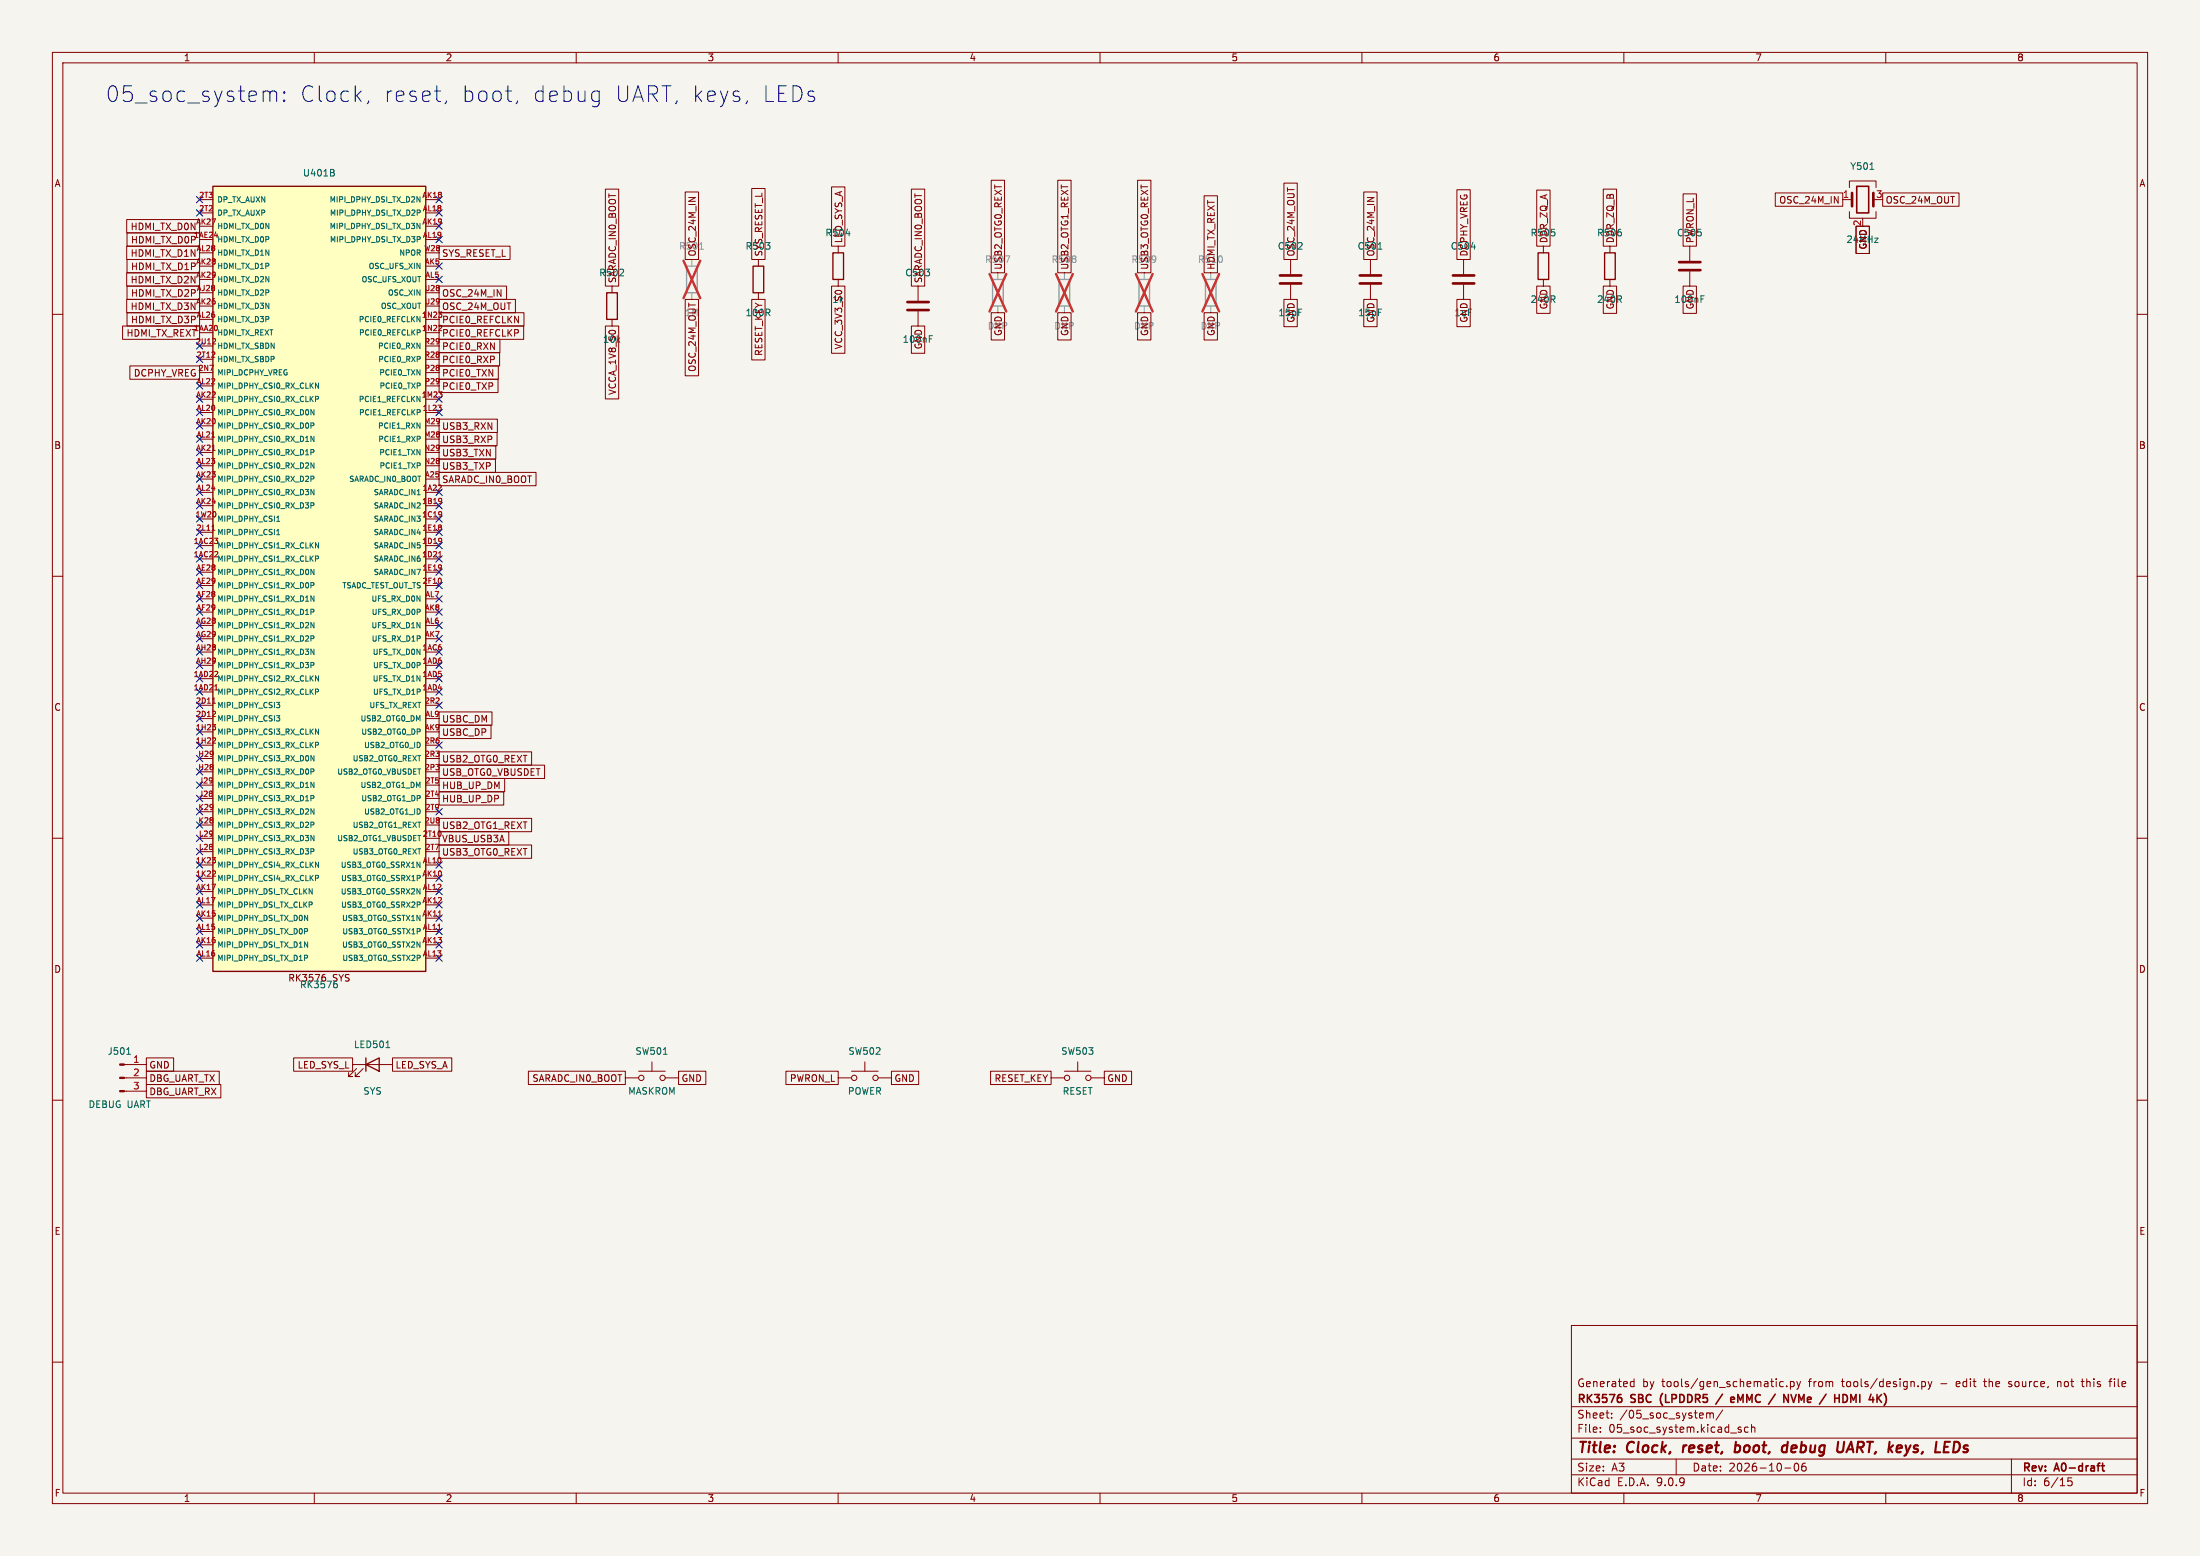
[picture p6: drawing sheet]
<svg xmlns="http://www.w3.org/2000/svg" width="420mm" height="297mm" viewBox="0 0 420 297" stroke-linecap="round" stroke-linejoin="round" font-family="sans-serif">
<path d="M0 0h420v297h-420z" fill="#f5f4ef" stroke="#f5f4ef" stroke-width=".19"/>
<g fill="none" stroke="#840000" stroke-width=".19">
<path d="M10 10h400v277h-400zM12 12h396v273h-396zM60 10v2M110 10v2M160 10v2M210 10v2M260 10v2M310 10v2M360 10v2M144.8 49.5v1.3M144.8 55.9v1.3M160 47v1.3"/>
<path d="M160 53.3v1.3M175.3 54.6v2.8M175.3 59.4v2.8M246.4 49.5v2.8M246.4 54.4v2.8M261.6 49.5v2.8M261.6 54.4v2.8M279.4 49.5v2.8M279.4 54.4v2.8M10 60h2M408 60h2M10 110h2"/>
<path d="M408 110h2M10 160h2M408 160h2M10 210h2M23.7 205.7h4.2M23.7 203.2h4.2M23.7 208.3h4.2M67.3 203.2h7.6M68.1 204l-1.6 1.5h.8h-.8v-.8M69.3 204l-1.5 1.5h.8h-.8v-.8M119.4 205.7h2.5M121.9 204.5h5.1"/>
<path d="M124.5 202.7v1.8M127 205.7h2.5M160 205.7h2.6M162.6 204.5h5M165.1 202.7v1.8M167.6 205.7h2.6M200.7 205.7h2.5M203.2 204.5h5.1M205.7 202.7v1.8M208.3 205.7h2.5M408 210h2M300 253h108v32h-108z"/>
<path d="M10 260h2M300 278.5h108M300 274.5h108M300 268.5h108M305.5 273.2v.2M305.5 272.5v.1M307.7 270.5v.2M307.7 269.8v.1M311.4 264.6h.5M311.4 263.8h.5M311.9 263.2v1.5M320 278.5v3"/>
<path d="M325.8 269.7v1M325.8 269.8l.4-.1 .2 .2M326.4 269.9l.3-.2 .3 .1 .1 .9M326.4 269.9v.8M328.9 269.1l-1.3 1.9M332 272.9l.4 .1v.2l-.2 .2h-.3M332 272.4l.4 .1M333.7 272.5l-.4-.1-.3 .3 .2 .6h.5M334.4 272.5l.2-.1 .3 .1 .1 .9M334.4 271.9v1.5M339.8 264.5l.2 .2 .4-.1M340.4 263.8l-.4-.1-.2 .1"/>
<path d="M341.1 264.5v.2M341.8 263.8l.4-.1 .3 .3-.1 .6h-.6M341.8 263.7v1.5M342.7 279.4a.81 .81 0 0 0 .3 1.4l.2-.2 .2-.4-.2-.8M343 263.7l.4 1M343.4 264.7l-.4 .5M343.7 263.7l-.3 1M344.2 279.4a1.17 1.17 0 0 0-.1 1.3h.6l.1-.6-.3-.2h-.4l-.2 .2M366.9 263.8l.4-.1 .3 .3-.2 .6h-.5M366.9 263.7v1.5M368.1 263.7l.3 1M368.4 264.7l-.3 .5"/>
<path d="M368.8 263.7l-.4 1M378.7 263.7h.5M383.4 264.6l.5 .1M383.7 263.7l-.3 .2 .3 .3M384 278.5v6.5M392.8 263.7v1M393.2 263.7l-.4 .1M397.3 263.7h.6M397.5 263.2v1.3l.4 .2M402.6 263.7h.6M403.2 263.2l-.4 .2v1.3M408 260h2"/>
<path d="M60 285v2M110 285v2M160 285v2M210 285v2M260 285v2M300 281.5h108M310 285v2M340.7 280.2h1.2M360 285v2M395.5 282.1h-.7l-.1 .7 .2-.1h.5l.2 .2-.1 .5-.2 .2-.6-.2"/>
<circle cx="122.4" cy="205.7" r=".51"/>
<circle cx="126.5" cy="205.7" r=".51"/>
<circle cx="163.1" cy="205.7" r=".51"/>
<circle cx="167.1" cy="205.7" r=".51"/>
<circle cx="203.7" cy="205.7" r=".51"/>
<circle cx="207.8" cy="205.7" r=".51"/>
</g>
<path d="M309 266.8h.5l.1 .2-.1 .5-.5 .2M309.2 266.2h.3M328.8 266.1l-1.3 1.9M330.4 267.2l.7-.2-.1-.2-.4-.1-.2 .2 .1 .7h.5M341.9 266.2l.5 1.5 .5-1.5M350.3 266.2v1.5M350.3 266.9h.8M352.5 266.4l.2 .4-.2 .7M354.3 266.2l-.5 1.1-.5-1.1v1.5M401.2 279.8h.6M401.4 279.3v1.3l.4 .2" fill="none" stroke="#840000" stroke-width=".3"/>
<path d="M321.4 275.9l-.2 1.3M331.3 276h.8M331.4 275.2l-.3 2M332 277a.66 .66 0 0 1-.8 .1M340.4 276h.8M341.1 277.1l-.6 .1M341.3 275.2l-.3 2M352.7 276.6h1M353.4 275.2l-.9 2M363.8 277.7l-.3 .2M373.6 275.2h-.5l-.2 2 .7-.1" fill="none" stroke="#840000" stroke-width=".4"/>
<path d="M161.5 44.6h.8M263.1 47.6h.7M280.9 47.1h.8M177.4 64.7h.4M177.4 64.1h.6M73.7 200h.7M24.2 201.2h.7M126.6 201.2h.8" fill="none" stroke="#006464" stroke-width=".19"/>
<path d="M131.1 50.8h2v5.1h-2zM189.5 53.3h2v5.1h-2zM202.2 53.3h2v5.1h-2zM217.4 53.3h2.1v5.1h-2.1zM230.1 53.3h2.1v5.1h-2.1z" fill="none" stroke="#9c9b98" stroke-width=".25"/>
<path d="M132.1 49.5v1.3M132.1 55.9v1.3M190.5 52.1v1.2M190.5 58.4v1.3M203.2 52.1v1.2M203.2 58.4v1.3M218.4 52.1v1.2M218.4 58.4v1.3M231.1 52.1v1.2M231.1 58.4v1.3" fill="none" stroke="#9c9b98" stroke-width=".19"/>
<path d="M130.5 49.8l3.2 7.1M133.7 49.8l-3.2 7.1M188.9 52.3l3.2 7.2M192.1 52.3l-3.2 7.2M201.6 52.3l3.2 7.2M204.8 52.3l-3.2 7.2M216.8 52.3l3.2 7.2M220 52.3l-3.2 7.2M229.5 52.3l3.2 7.2M232.7 52.3l-3.2 7.2" fill="none" stroke="#e12e31" stroke-width=".46"/>
<path d="M133.6 47.6h.7M191.9 48.8h.9l-.6 1.3" fill="none" stroke="#939391" stroke-width=".19"/>
<path d="M173.2 57.7h4.1M173.2 59.2h4.1M244.3 52.6h4.1M244.3 54.1h4.1M259.6 52.6h4.1M259.6 54.1h4.1M277.4 52.6h4M277.4 54.1h4" fill="none" stroke="#840000" stroke-width=".51"/>
<g fill="#840000" stroke="#840000" stroke-width=".19">
<path d="M22.9 203.1h.8v.2h-.8z"/>
<path d="M22.9 205.6h.8v.3h-.8z"/>
<path d="M22.9 208.2h.8v.2h-.8z"/>
</g>
<path d="M143.8 50.8h2v5.1h-2zM159 48.3h2v5h-2zM69.8 203.2l2.6-1.3v2.6zM69.8 201.9v2.6" fill="none" stroke="#840000" stroke-width=".25"/>
<path d="M40.6 35.6h40.7v149.8h-40.7z" fill="#ffffc2"/>
<path d="M40.6 35.6h40.7v149.8h-40.7zM115.8 55.9h2.1v5.1h-2.1zM293.6 48.3h2.1v5h-2.1zM306.3 48.3h2.1v5h-2.1z" fill="none" stroke="#840000" stroke-width=".25"/>
<g fill="none" stroke="#840000" stroke-width=".19">
<path d="M38.1 38.1h2.5M81.3 38.1h2.5M115.6 36.1h2.5v18.5h-2.5zM130.8 36.6h2.6v12.9h-2.6zM143.5 36h2.6v13.5h-2.6zM158.7 35.7h2.6v11.3h-2.6zM174 36.1h2.5v18.5h-2.5zM189.2 34.4h2.6v17.7h-2.6zM201.9 34.4h2.6v17.7h-2.6zM217.2 34.4h2.5v17.7h-2.5zM229.9 37.4h2.5v14.7h-2.5zM245.1 35h2.6v14.5h-2.6z"/>
<path d="M260.3 36.6h2.6v12.9h-2.6zM278.1 36.2h2.6v13.3h-2.6zM293.4 36.3h2.5v10.7h-2.5zM306.1 36.1h2.5v10.9h-2.5zM321.3 37h2.6v10h-2.6zM338.9 36.8h12.9v2.6h-12.9zM351.8 38.1h1.8M353.1 35.8v-1.3h5v1.3M359.4 36.8h14.6v2.6h-14.6zM24.2 41.9h13.9v2.6h-13.9zM24.2 57.1h13.9v2.6h-13.9zM24.2 52.1h13.9v2.5h-13.9z"/>
<path d="M24.2 47h13.9v2.5h-13.9zM24.2 44.4h13.9v2.6h-13.9zM24.2 59.7h13.9v2.5h-13.9zM24.2 54.6h13.9v2.6h-13.9zM24.2 49.5h13.9v2.6h-13.9zM38.1 40.6h2.5M38.1 43.2h2.5M38.1 45.7h2.5M38.1 48.3h2.5M38.1 50.8h2.5M38.1 53.3h2.5M38.1 55.9h2.5"/>
<path d="M38.1 58.4h2.5M81.3 40.6h2.5M81.3 43.2h2.5M81.3 45.7h2.5M81.3 48.3h2.5M81.3 50.8h2.5M81.3 53.3h2.5M81.3 55.9h2.5M81.3 58.4h2.5M83.8 59.7h16.2v2.5h-16.2zM83.8 57.1h14.6v2.6h-14.6zM83.8 54.6h12.9v2.6h-12.9z"/>
<path d="M83.8 47h13.6v2.5h-13.6zM116.8 54.6v1.3M130.8 57.2h2.6v14.5h-2.6zM143.5 57.2h2.6v11.5h-2.6zM158.7 54.6h2.6v12.8h-2.6zM189.2 59.7h2.6v5.2h-2.6zM201.9 59.7h2.6v5.2h-2.6zM217.2 59.7h2.5v5.2h-2.5zM229.9 59.7h2.5v5.2h-2.5zM245.1 57.2h2.6v5.2h-2.6zM260.3 57.2h2.6v5.2h-2.6zM278.1 57.2h2.6v5.2h-2.6z"/>
<path d="M293.4 54.6h2.5v5.2h-2.5zM294.6 47v1.3M294.6 53.3v1.3M306.1 54.6h2.5v5.2h-2.5zM307.3 47v1.3M307.3 53.3v1.3M321.3 54.6h2.6v5.2h-2.6zM322.6 47v2.8M322.6 51.8v2.8M353.1 40.4v1.3h5v-1.3M354.3 43.2h2.6v5.2h-2.6zM355.6 41.7v.2"/>
<path d="M23.4 62.2h14.7v2.6h-14.7zM24.8 69.8h13.3v2.6h-13.3zM38.1 61h2.5M38.1 63.5h2.5M38.1 66h2.5M38.1 68.6h2.5M38.1 71.1h2.5M38.1 73.7h2.5M38.1 76.2h2.5M38.1 78.7h2.5M81.3 61h2.5M81.3 63.5h2.5"/>
<path d="M81.3 66h2.5M81.3 68.6h2.5M81.3 71.1h2.5M81.3 73.7h2.5M81.3 76.2h2.5M81.3 78.7h2.5M83.8 72.4h11.3v2.5h-11.3zM83.8 69.8h11.3v2.6h-11.3zM83.8 67.3h11.6v2.6h-11.6zM83.8 64.8h11.6v2.5h-11.6zM83.8 62.2h16.2v2.6h-16.2zM115.6 62.2h2.5v13.9h-2.5z"/>
<path d="M116.8 61v1.2M174 62.2h2.5v5.2h-2.5zM38.1 81.3h2.5M38.1 83.8h2.5M38.1 86.4h2.5M38.1 88.9h2.5M38.1 91.4h2.5M38.1 94h2.5M38.1 96.5h2.5M38.1 99.1h2.5M81.3 81.3h2.5M81.3 83.8h2.5"/>
<path d="M81.3 86.4h2.5M81.3 88.9h2.5M81.3 91.4h2.5M81.3 94h2.5M81.3 96.5h2.5M81.3 99.1h2.5M83.8 87.6h10.8v2.6h-10.8zM83.8 90.2h18.5v2.5h-18.5zM83.8 85.1h10.8v2.5h-10.8zM83.8 82.5h11.1v2.6h-11.1zM83.8 80h11.2v2.6h-11.2zM38.1 101.6h2.5"/>
<path d="M38.1 104.1h2.5M38.1 106.7h2.5M38.1 109.2h2.5M38.1 111.8h2.5M38.1 114.3h2.5M38.1 116.8h2.5M38.1 119.4h2.5M81.3 101.6h2.5M81.3 104.1h2.5M81.3 106.7h2.5M81.3 109.2h2.5M81.3 111.8h2.5"/>
<path d="M81.3 114.3h2.5M81.3 116.8h2.5M81.3 119.4h2.5M38.1 121.9h2.5M38.1 124.5h2.5M38.1 127h2.5M38.1 129.5h2.5M38.1 132.1h2.5M38.1 134.6h2.5M38.1 137.2h2.5M38.1 139.7h2.5M81.3 121.9h2.5"/>
<path d="M81.3 124.5h2.5M81.3 127h2.5M81.3 129.5h2.5M81.3 132.1h2.5M81.3 134.6h2.5M81.3 137.2h2.5M81.3 139.7h2.5M83.8 135.9h10.1v2.5h-10.1zM83.8 138.4h9.9v2.6h-9.9zM38.1 142.2h2.5M38.1 144.8h2.5M38.1 147.3h2.5"/>
<path d="M38.1 149.9h2.5M38.1 152.4h2.5M38.1 154.9h2.5M38.1 157.5h2.5M81.3 142.2h2.5M81.3 144.8h2.5M81.3 147.3h2.5M81.3 149.9h2.5M81.3 152.4h2.5M81.3 154.9h2.5M81.3 157.5h2.5M83.8 143.5h17.7v2.6h-17.7z"/>
<path d="M83.8 158.7h13.3v2.6h-13.3zM83.8 156.2h17.7v2.6h-17.7zM83.8 151.1h12.4v2.6h-12.4zM83.8 148.6h12.5v2.5h-12.5zM83.8 146h20.2v2.6h-20.2zM38.1 160h2.5M38.1 162.6h2.5M38.1 165.1h2.5M38.1 167.6h2.5M38.1 170.2h2.5M38.1 172.7h2.5M38.1 175.3h2.5"/>
<path d="M38.1 177.8h2.5M81.3 160h2.5M81.3 162.6h2.5M81.3 165.1h2.5M81.3 167.6h2.5M81.3 170.2h2.5M81.3 172.7h2.5M81.3 175.3h2.5M81.3 177.8h2.5M83.8 161.3h17.7v2.5h-17.7zM38.1 180.3h2.5M38.1 182.9h2.5"/>
<path d="M61.7 186.5l.4 .1 .1 .4M61.8 186h.2M81.3 180.3h2.5M81.3 182.9h2.5M27.9 207h14.3v2.6h-14.3zM27.9 204.5h14v2.5h-14zM27.9 201.9h5.2v2.6h-5.2zM56.1 201.9h11.2v2.6h-11.2zM74.9 201.9h11.3v2.6h-11.3zM100.9 204.5h18.5v2.5h-18.5zM129.5 204.5h5.2v2.5h-5.2zM150 204.5h10v2.5h-10z"/>
<path d="M170.2 204.5h5.2v2.5h-5.2zM189.1 204.5h11.6v2.5h-11.6zM210.8 204.5h5.2v2.5h-5.2z"/>
</g>
<g fill="none" stroke="#a90000" stroke-width=".19">
<path d="M83.7 59.6h.6M41.2 64.8l-.1 .3-.6 .6h.7M83.6 77.3h.6l-.3 .4M83.8 74.8h.6M84.1 77.8l.1 .1-.1 .4M84.3 62.5l-.6 .6h.6M84.4 75.4l-.1 .3M40.4 83.4h.6M40.5 86h.6M84.1 95.1l.2 .2-.1 .7M84.3 97.8v.6M84.3 95.6l-.2 .1"/>
<path d="M84.3 98.1v.1M40.5 101.2h.5M40.7 100.3v-.1v1M83.7 106.3h.6M84.2 110.6v.6M84.2 100.3v.2M84.2 100.7v.4M84.2 107.9v.7M84.3 108.3h-.1M84.3 102.8v.7M84.3 103.2v.1M40.5 136.8h.6"/>
<path d="M40.5 138.3h.7l-.4 .4M40.6 134.2h.5M41 131.7h.6M41.1 138.7l.1 .4M41.1 136v.2M41.2 141l-.1 .3-.6 .6h.7M40.5 163.7h.6l-.3 .4M40.9 164.1l.2 .2v.2M40.9 166.2l.1 .1M41 164.7h-.1M41.1 166.4v.3l-.6 .6h.6M83.6 177.4h.6"/>
<path d="M83.7 174.9h.6"/>
</g>
<g fill="none" stroke="#006464" stroke-width=".19">
<path d="M63.5 32.9l.3 .3v.3l-.2 .1M63.7 32.4l.1 .2-.1 .3M79.6 37.5l.6 1.1v-1.1M357 32.3h.7M79.6 42.6l.6 1v-1M324.7 57.1h.5M324.7 56.5h.6M59.4 78.2l.5 1v-1M60.2 73.1l.6 1v-1M60.6 75.6l.2 .2-.2 .4M52.8 99.5h.6M59.4 80.7h.3l.2 .2-.1 .3-.4 .1"/>
<path d="M59.4 83.3l.5 1v-1M59.4 85.8h.3l.2 .2-.1 .3h-.4M59.4 88.3l.5 1.1v-1.1M59.4 90.9h.3l.2 .2-.1 .3h-.4M59.4 93.4l.5 1v-1M59.4 96h.3l.2 .2-.1 .2-.4 .1M52.8 102.1h.6M59.4 108.7l.5 1v-1M59.4 111.2h.3l.2 .2-.1 .3h-.4M59.4 113.7l.5 1.1v-1.1M59.4 116.3h.3l.2 .2-.1 .3h-.4M59.4 118.8l.5 1v-1"/>
<path d="M60.2 103.6l.6 1v-1M60.6 106.1l.2 .2-.2 .4M59.4 121.4h.3l.2 .2-.1 .2-.4 .1M59.4 123.9l.5 1v-1M59.4 126.4h.3l.2 .2-.1 .3-.4 .1M60.2 129l.6 1v-1M60.2 139.1l.6 1.1v-1.1M60.6 131.5l.2 .2-.2 .4M59.4 144.2l.5 1v-1M59.4 146.8h.3l.2 .2-.1 .2-.4 .1M59.4 149.3l.5 1v-1M59.4 151.8h.3l.2 .2-.1 .3-.4 .1"/>
<path d="M59.4 154.4l.5 1v-1M59.4 156.9h.3l.2 .2-.1 .3-.4 .1M59.4 159.5l.5 1v-1M60.6 141.7l.2 .2-.2 .3M59.4 162h.3l.2 .2-.1 .3h-.4M60.2 164.5l.6 1.1v-1.1M60.6 167.1l.2 .2-.2 .3M79.6 164.5l.6 1.1v-1.1M79.6 169.6l.6 1v-1M80 167.1h.1M80 172.2h.1M80.1 167.6h-.1"/>
<path d="M80.1 172.6l-.1 .1M64.4 188l-.1 .4-.4 .1"/>
</g>
<path d="M353.6 36.8v2.6M357.6 36.8v2.6M320.5 50h4.1M320.5 51.6h4.1" fill="none" stroke="#840000" stroke-width=".51"/>
<path d="M354.5 35.6h2.2v5h-2.2z" fill="none" stroke="#840000" stroke-width=".3"/>
<g fill="none" stroke="#000084" stroke-width=".19">
<path d="M37.5 37.5l1.2 1.2M38.7 37.5l-1.2 1.2M83.2 37.5l1.2 1.2M84.4 37.5l-1.2 1.2M37.5 40l1.2 1.2M38.7 40l-1.2 1.2M83.2 52.7l1.2 1.2M83.2 40l1.2 1.2M83.2 42.6l1.2 1.2M83.2 45.1l1.2 1.2M83.2 50.2l1.2 1.2M84.4 40l-1.2 1.2"/>
<path d="M84.4 45.1l-1.2 1.2M84.4 52.7l-1.2 1.2M84.4 42.6l-1.2 1.2M84.4 50.2l-1.2 1.2M37.5 65.4l1.2 1.2M37.5 73.1l1.2 1.2M37.5 75.6l1.2 1.2M37.5 78.1l1.2 1.2M37.5 68l1.2 1.2M38.7 65.4l-1.2 1.2M38.7 73.1l-1.2 1.2M38.7 75.6l-1.2 1.2"/>
<path d="M38.7 78.1l-1.2 1.2M38.7 68l-1.2 1.2M83.2 78.1l1.2 1.2M83.2 75.6l1.2 1.2M84.4 75.6l-1.2 1.2M84.4 78.1l-1.2 1.2M37.5 95.9l1.2 1.2M37.5 80.7l1.2 1.2M37.5 83.2l1.2 1.2M37.5 85.8l1.2 1.2M37.5 88.3l1.2 1.2M37.5 90.8l1.2 1.2"/>
<path d="M37.5 93.4l1.2 1.2M37.5 98.5l1.2 1.2M38.7 95.9l-1.2 1.2M38.7 80.7l-1.2 1.2M38.7 83.2l-1.2 1.2M38.7 85.8l-1.2 1.2M38.7 88.3l-1.2 1.2M38.7 90.8l-1.2 1.2M38.7 93.4l-1.2 1.2M38.7 98.5l-1.2 1.2M83.2 95.9l1.2 1.2M83.2 93.4l1.2 1.2"/>
<path d="M83.2 98.5l1.2 1.2M84.4 93.4l-1.2 1.2M84.4 95.9l-1.2 1.2M84.4 98.5l-1.2 1.2M37.5 111.2l1.2 1.2M37.5 113.7l1.2 1.2M37.5 116.2l1.2 1.2M37.5 118.8l1.2 1.2M37.5 101l1.2 1.2M37.5 103.5l1.2 1.2M37.5 106.1l1.2 1.2M37.5 108.6l1.2 1.2"/>
<path d="M38.7 111.2l-1.2 1.2M38.7 113.7l-1.2 1.2M38.7 116.2l-1.2 1.2M38.7 118.8l-1.2 1.2M38.7 101l-1.2 1.2M38.7 103.5l-1.2 1.2M38.7 106.1l-1.2 1.2M38.7 108.6l-1.2 1.2M83.2 101l1.2 1.2M83.2 103.5l1.2 1.2M83.2 106.1l1.2 1.2M83.2 108.6l1.2 1.2"/>
<path d="M83.2 118.8l1.2 1.2M83.2 116.2l1.2 1.2M83.2 113.7l1.2 1.2M83.2 111.2l1.2 1.2M84.4 101l-1.2 1.2M84.4 106.1l-1.2 1.2M84.4 108.6l-1.2 1.2M84.4 113.7l-1.2 1.2M84.4 116.2l-1.2 1.2M84.4 103.5l-1.2 1.2M84.4 118.8l-1.2 1.2M84.4 111.2l-1.2 1.2"/>
<path d="M37.5 139.1l1.2 1.2M37.5 136.6l1.2 1.2M37.5 121.3l1.2 1.2M37.5 123.9l1.2 1.2M37.5 126.4l1.2 1.2M37.5 128.9l1.2 1.2M37.5 131.5l1.2 1.2M37.5 134l1.2 1.2M38.7 139.1l-1.2 1.2M38.7 136.6l-1.2 1.2M38.7 121.3l-1.2 1.2M38.7 123.9l-1.2 1.2"/>
<path d="M38.7 126.4l-1.2 1.2M38.7 128.9l-1.2 1.2M38.7 131.5l-1.2 1.2M38.7 134l-1.2 1.2M83.2 134l1.2 1.2M83.2 131.5l1.2 1.2M83.2 128.9l1.2 1.2M83.2 126.4l1.2 1.2M83.2 123.9l1.2 1.2M83.2 121.3l1.2 1.2M84.4 121.3l-1.2 1.2M84.4 126.4l-1.2 1.2"/>
<path d="M84.4 134l-1.2 1.2M84.4 131.5l-1.2 1.2M84.4 128.9l-1.2 1.2M84.4 123.9l-1.2 1.2M37.5 141.6l1.2 1.2M37.5 144.2l1.2 1.2M37.5 146.7l1.2 1.2M37.5 149.3l1.2 1.2M37.5 151.8l1.2 1.2M37.5 154.3l1.2 1.2M37.5 156.9l1.2 1.2M37.5 159.4l1.2 1.2"/>
<path d="M38.7 141.6l-1.2 1.2M38.7 144.2l-1.2 1.2M38.7 146.7l-1.2 1.2M38.7 149.3l-1.2 1.2M38.7 151.8l-1.2 1.2M38.7 154.3l-1.2 1.2M38.7 156.9l-1.2 1.2M38.7 159.4l-1.2 1.2M83.2 154.3l1.2 1.2M83.2 141.6l1.2 1.2M84.4 154.3l-1.2 1.2M84.4 141.6l-1.2 1.2"/>
<path d="M37.5 162l1.2 1.2M37.5 164.5l1.2 1.2M37.5 167l1.2 1.2M37.5 169.6l1.2 1.2M37.5 177.2l1.2 1.2M37.5 172.1l1.2 1.2M37.5 179.7l1.2 1.2M37.5 174.7l1.2 1.2M38.7 162l-1.2 1.2M38.7 164.5l-1.2 1.2M38.7 167l-1.2 1.2M38.7 169.6l-1.2 1.2"/>
<path d="M38.7 177.2l-1.2 1.2M38.7 172.1l-1.2 1.2M38.7 179.7l-1.2 1.2M38.7 174.7l-1.2 1.2M83.2 164.5l1.2 1.2M83.2 167l1.2 1.2M83.2 179.7l1.2 1.2M83.2 169.6l1.2 1.2M83.2 172.1l1.2 1.2M83.2 174.7l1.2 1.2M83.2 177.2l1.2 1.2M84.4 164.5l-1.2 1.2"/>
<path d="M84.4 167l-1.2 1.2M84.4 179.7l-1.2 1.2M84.4 169.6l-1.2 1.2M84.4 172.1l-1.2 1.2M84.4 174.7l-1.2 1.2M84.4 177.2l-1.2 1.2M37.5 182.3l1.2 1.2M38.7 182.3l-1.2 1.2M83.2 182.3l1.2 1.2M84.4 182.3l-1.2 1.2"/>
</g>
<g fill="none" stroke="#0000c2" stroke-width=".19">
<path d="M51.1 17.4l.3 .1 .1 .3M51.5 17.8v1.6M51.5 17.8l.2-.3 .3-.1 .7 .1 .1 .3v1.6M54.2 19.1l.2 .1-.2 .2M54.2 19.1l-.1 .1 .1 .2M54.2 17.5v.3M54.2 19.1v.3M54.2 17.5l.2 .2-.2 .1M54.2 17.5l-.1 .2 .1 .1M70.4 19.2l-.3 .6M85.2 19.2l-.2 .6M98.8 19.2l-.3 .6"/>
<path d="M113.5 17.4l.9 .1M114.4 17.4v2.4l-.3 .4-.3 .2M114.4 19.2l-.9 .2M142.7 19.2l-.3 .6"/>
</g>
<g font-size="4.2" fill="#0000c2">
<text x="20" y="19.8">05_soc_system:</text>
<text x="57" y="19.8">Clock,</text>
<text x="72.9" y="19.8">reset,</text>
<text x="87.6" y="19.8">boot,</text>
<text x="101" y="19.8">debug</text>
<text x="116.6" y="19.8">UART, keys,</text>
<text x="144.4" y="19.8">LEDs</text>
</g>
<g font-size="2.8" fill="#840000">
<text x="301" y="277.9">Title:</text>
<text x="310.6" y="277.9">Clock,</text>
<text x="322.1" y="277.9">reset,</text>
<text x="332.8" y="277.9">boot,</text>
<text x="342.7" y="277.9">debug</text>
<text x="353.9" y="277.9">UART,</text>
<text x="364.6" y="277.9">keys,</text>
<text x="374.3" y="277.9">LEDs</text>
</g>
<g font-size="2.1" fill="#840000">
<text x="301" y="268.2">RK3576</text>
<text x="301" y="265">Generated</text>
<text x="311.4" y="268.2">SBC</text>
<text x="313.5" y="265">by</text>
<text x="317.3" y="265">tools/gen_schematic.py</text>
<text x="317.6" y="268.2">(LPDDR5</text>
<text x="332.3" y="268.2">eMMC</text>
<text x="340.3" y="268.2">/</text>
<text x="343.6" y="268.2">NVMe</text>
<text x="345.5" y="265">from</text>
<text x="351.2" y="268.2">/</text>
<text x="351.9" y="265">tools/design.py</text>
<text x="354.5" y="268.2">HDMI</text>
<text x="370.8" y="265">-</text>
<text x="374" y="265">edit</text>
<text x="379.5" y="265">the</text>
<text x="384.3" y="265">source,</text>
<text x="393.8" y="265">not</text>
<text x="398.6" y="265">this</text>
<text x="404.1" y="265">file</text>
<text x="301" y="273.7">File:</text>
<text x="301" y="271">Sheet:</text>
<text x="307.1" y="273.7">05_soc_system.kicad_sch</text>
<text x="309.2" y="271">/05_soc_system/</text>
<text x="301" y="281.1">Size:</text>
<text x="307.6" y="281.1">A3</text>
<text x="323" y="281.1">Date:</text>
<text x="330" y="281.1">2026-10-06</text>
<text x="386" y="281.3">Rev:</text>
<text x="392.4" y="281.3">A0-draft</text>
<text x="301" y="283.9">KiCad</text>
<text x="308.7" y="283.9">E.D.A.</text>
<text x="316.3" y="283.9">9.0.9</text>
<text x="386" y="283.9">Id:</text>
<text x="390.1" y="283.9">6/15</text>
</g>
<g font-size="1.8" fill="#840000">
<text x="35" y="11.9">1</text>
<text x="85" y="11.9">2</text>
<text x="135" y="11.9">3</text>
<text x="185" y="11.9">4</text>
<text x="235" y="11.9">5</text>
<text x="285" y="11.9">6</text>
<text x="335" y="11.9">7</text>
<text x="385" y="11.9">8</text>
<text x="10.3" y="35.9">A</text>
<text x="408.3" y="35.9">A</text>
<text x="339.6" y="39.1">OSC_24M_IN</text>
<text x="359.9" y="39.1">OSC_24M_OUT</text>
<text x="24.8" y="44.1">HDMI_TX_D0N</text>
<text x="24.9" y="46.7">HDMI_TX_D0P</text>
<text x="129.5" y="47.9">R501</text>
<text x="142.2" y="47.9">R503</text>
<text x="157.5" y="45.3">R504</text>
<text x="161" y="46.5" transform="rotate(-90 161 46.5)">LED_SYS_A</text>
<text x="243.8" y="47.9">C502</text>
<text x="259.1" y="47.9">C501</text>
<text x="276.8" y="47.9">C504</text>
<text x="292.1" y="45.3">R505</text>
<text x="295.6" y="46.5" transform="rotate(-90 295.6 46.5)">DDR_ZQ_A</text>
<text x="304.8" y="45.3">R506</text>
<text x="308.3" y="46.5" transform="rotate(-90 308.3 46.5)">DDR_ZQ_B</text>
<text x="320" y="45.3">C505</text>
<text x="323.5" y="46.5" transform="rotate(-90 323.5 46.5)">PWRON_L</text>
<text x="356.6" y="47.7" transform="rotate(-90 356.6 47.7)">GND</text>
<text x="24.8" y="49.2">HDMI_TX_D1N</text>
<text x="24.9" y="51.8">HDMI_TX_D1P</text>
<text x="84.3" y="49.2">SYS_RESET_L</text>
<text x="114.3" y="52.9">R502</text>
<text x="133" y="49.1" transform="rotate(-90 133 49.1)">OSC_24M_IN</text>
<text x="145.7" y="49.1" transform="rotate(-90 145.7 49.1)">SYS_RESET_L</text>
<text x="172.7" y="52.9">C503</text>
<text x="187.9" y="50.4">R507</text>
<text x="191.5" y="51.6" transform="rotate(-90 191.5 51.6)">USB2_OTG0_REXT</text>
<text x="200.6" y="50.4">R508</text>
<text x="204.2" y="51.6" transform="rotate(-90 204.2 51.6)">USB2_OTG1_REXT</text>
<text x="215.9" y="50.4">R509</text>
<text x="219.4" y="51.6" transform="rotate(-90 219.4 51.6)">USB3_OTG0_REXT</text>
<text x="228.6" y="50.4">R510</text>
<text x="232.1" y="51.6" transform="rotate(-90 232.1 51.6)">HDMI_TX_REXT</text>
<text x="247.3" y="49.1" transform="rotate(-90 247.3 49.1)">OSC_24M_OUT</text>
<text x="262.6" y="49.1" transform="rotate(-90 262.6 49.1)">OSC_24M_IN</text>
<text x="280.4" y="49.1" transform="rotate(-90 280.4 49.1)">DCPHY_VREG</text>
<text x="24.8" y="59.4">HDMI_TX_D3N</text>
<text x="24.8" y="54.3">HDMI_TX_D2N</text>
<text x="24.9" y="56.8">HDMI_TX_D2P</text>
<text x="84.3" y="59.4">OSC_24M_OUT</text>
<text x="84.3" y="56.8">OSC_24M_IN</text>
<text x="117.8" y="54.1" transform="rotate(-90 117.8 54.1)">SARADC_IN0_BOOT</text>
<text x="158.8" y="58">1k</text>
<text x="176.2" y="54.1" transform="rotate(-90 176.2 54.1)">SARADC_IN0_BOOT</text>
<text x="295.6" y="59.2" transform="rotate(-90 295.6 59.2)">GND</text>
<text x="308.3" y="59.2" transform="rotate(-90 308.3 59.2)">GND</text>
<text x="323.5" y="59.2" transform="rotate(-90 323.5 59.2)">GND</text>
<text x="24.1" y="64.5">HDMI_TX_REXT</text>
<text x="24.9" y="61.9">HDMI_TX_D3P</text>
<text x="84.3" y="64.5">PCIE0_REFCLKP</text>
<text x="84.3" y="61.9">PCIE0_REFCLKN</text>
<text x="115" y="65.6">10k</text>
<text x="130.6" y="60.6">1M</text>
<text x="142.2" y="60.6">100R</text>
<text x="188.5" y="63.1">DNP</text>
<text x="191.5" y="64.2" transform="rotate(-90 191.5 64.2)">GND</text>
<text x="201.2" y="63.1">DNP</text>
<text x="204.2" y="64.2" transform="rotate(-90 204.2 64.2)">GND</text>
<text x="216.4" y="63.1">DNP</text>
<text x="219.4" y="64.2" transform="rotate(-90 219.4 64.2)">GND</text>
<text x="229.1" y="63.1">DNP</text>
<text x="232.1" y="64.2" transform="rotate(-90 232.1 64.2)">GND</text>
<text x="247.3" y="61.7" transform="rotate(-90 247.3 61.7)">GND</text>
<text x="262.6" y="61.7" transform="rotate(-90 262.6 61.7)">GND</text>
<text x="277.6" y="60.6">1uF</text>
<text x="280.4" y="61.7" transform="rotate(-90 280.4 61.7)">GND</text>
<text x="84.3" y="69.5">PCIE0_RXP</text>
<text x="84.3" y="67">PCIE0_RXN</text>
<text x="133" y="71.1" transform="rotate(-90 133 71.1)">OSC_24M_OUT</text>
<text x="145.7" y="68" transform="rotate(-90 145.7 68)">RESET_KEY</text>
<text x="161" y="66.8" transform="rotate(-90 161 66.8)">VCC_3V3_S0</text>
<text x="176.2" y="66.8" transform="rotate(-90 176.2 66.8)">GND</text>
<text x="25.4" y="72.1">DCPHY_VREG</text>
<text x="84.3" y="74.6">PCIE0_TXP</text>
<text x="84.3" y="72.1">PCIE0_TXN</text>
<text x="117.8" y="75.5" transform="rotate(-90 117.8 75.5)">VCCA_1V8_S0</text>
<text x="84.3" y="82.2">USB3_RXN</text>
<text x="10.3" y="85.9">B</text>
<text x="84.3" y="89.9">USB3_TXP</text>
<text x="84.3" y="87.3">USB3_TXN</text>
<text x="84.3" y="84.8">USB3_RXP</text>
<text x="408.2" y="85.9">B</text>
<text x="84.3" y="92.4">SARADC_IN0_BOOT</text>
<text x="10.3" y="135.9">C</text>
<text x="408.2" y="135.9">C</text>
<text x="84.3" y="138.1">USBC_DM</text>
<text x="84.3" y="140.7">USBC_DP</text>
<text x="84.3" y="145.7">USB2_OTG0_REXT</text>
<text x="84.3" y="148.3">USB_OTG0_VBUSDET</text>
<text x="84.3" y="153.4">HUB_UP_DP</text>
<text x="84.3" y="150.8">HUB_UP_DM</text>
<text x="84.3" y="161">VBUS_USB3A</text>
<text x="84.3" y="158.4">USB2_OTG1_REXT</text>
<text x="84.3" y="163.5">USB3_OTG0_REXT</text>
<text x="10.3" y="185.9">D</text>
<text x="408.2" y="185.9">D</text>
<text x="28.4" y="209.2">DBG_UART_RX</text>
<text x="28.4" y="206.7">DBG_UART_TX</text>
<text x="28.4" y="204.2">GND</text>
<text x="56.7" y="204.2">LED_SYS_L</text>
<text x="75.4" y="204.2">LED_SYS_A</text>
<text x="101.5" y="206.7">SARADC_IN0_BOOT</text>
<text x="130" y="206.7">GND</text>
<text x="150.7" y="206.7">PWRON_L</text>
<text x="170.7" y="206.7">GND</text>
<text x="189.8" y="206.7">RESET_KEY</text>
<text x="211.3" y="206.7">GND</text>
<text x="10.3" y="235.9">E</text>
<text x="408.3" y="235.9">E</text>
<text x="10.3" y="285.9">F</text>
<text x="35" y="286.9">1</text>
<text x="85" y="286.9">2</text>
<text x="135" y="286.9">3</text>
<text x="185" y="286.9">4</text>
<text x="235" y="286.9">5</text>
<text x="285" y="286.9">6</text>
<text x="335" y="286.9">7</text>
<text x="385" y="286.9">8</text>
<text x="408.3" y="285.9">F</text>
</g>
<g font-size="1.8" fill="#006464">
<text x="57.7" y="33.9">U401B</text>
<text x="353.1" y="32.6">Y501</text>
<text x="352.4" y="46.6">24MHz</text>
<text x="292.1" y="58">240R</text>
<text x="304.8" y="58">240R</text>
<text x="319.5" y="58">100nF</text>
<text x="172.2" y="65.6">100nF</text>
<text x="244" y="60.6">15pF</text>
<text x="259.2" y="60.6">15pF</text>
<text x="54.9" y="187.6">RK3576</text>
<text x="57.2" y="188.8">RK3576</text>
<text x="63.5" y="187.6">SYS</text>
<text x="20.5" y="201.5">J501</text>
<text x="67.5" y="200.3">LED501</text>
<text x="121.2" y="201.5">SW501</text>
<text x="161.9" y="201.5">SW502</text>
<text x="202.5" y="201.5">SW503</text>
<text x="69.3" y="209.1">SYS</text>
<text x="119.8" y="209.1">MASKROM</text>
<text x="161.8" y="209.1">POWER</text>
<text x="202.8" y="209.1">RESET</text>
<text x="16.8" y="211.7">DEBUG UART</text>
</g>
<g font-size="1.8" fill="#a90000">
<text x="351.7" y="37.8">1</text>
<text x="358.1" y="37.8">3</text>
<text x="355.3" y="43.3" transform="rotate(-90 355.3 43.3)">2</text>
<text x="25.3" y="202.9">1</text>
<text x="25.3" y="205.5">2</text>
<text x="25.3" y="208">3</text>
</g>
<g font-size="1.4" fill="#a90000">
<text x="37.9" y="37.8">2T3</text>
<text x="37.9" y="40.4">2T2</text>
<text x="80.5" y="37.8">AK18</text>
<text x="80.6" y="40.4">AL18</text>
<text x="37.3" y="42.9">AK27</text>
<text x="80.5" y="42.9">AK19</text>
<text x="80.6" y="45.5">AL19</text>
<text x="37.3" y="53.1">AK29</text>
<text x="37.4" y="48">AL28</text>
<text x="80.9" y="48">W28</text>
<text x="81" y="50.5">AK5</text>
<text x="81.1" y="53.1">AL5</text>
<text x="37.3" y="58.2">AK26</text>
<text x="80.9" y="55.6">U28</text>
<text x="80.9" y="58.2">U29</text>
<text x="37.3" y="65.8">2U12</text>
<text x="41.4" y="64.2">HDMI_TX_REXT</text>
<text x="80.4" y="60.7">1N23</text>
<text x="80.4" y="63.2">1N22</text>
<text x="80.9" y="65.8">R29</text>
<text x="37.4" y="68.3">2T12</text>
<text x="37.7" y="70.9">2N7</text>
<text x="80.9" y="68.3">R28</text>
<text x="80.9" y="70.9">P28</text>
<text x="37.3" y="75.9">AK22</text>
<text x="37.4" y="73.4">AL22</text>
<text x="80.4" y="75.9">1M23</text>
<text x="80.9" y="73.4">P29</text>
<text x="37.3" y="81">AK20</text>
<text x="37.4" y="78.5">AL20</text>
<text x="37.4" y="83.6">AL21</text>
<text x="80.6" y="78.5">1L23</text>
<text x="80.9" y="81">M29</text>
<text x="80.9" y="83.6">M28</text>
<text x="37.3" y="86.1">AK21</text>
<text x="37.4" y="88.6">AL23</text>
<text x="80.9" y="86.1">N29</text>
<text x="80.9" y="88.6">N28</text>
<text x="37.3" y="91.2">AK23</text>
<text x="37.4" y="93.7">AL24</text>
<text x="80.5" y="93.7">1A22</text>
<text x="81" y="91.2">A25</text>
<text x="37.2" y="98.8">1W20</text>
<text x="37.3" y="96.3">AK24</text>
<text x="37.4" y="101.3">2L11</text>
<text x="80.5" y="96.3">1B19</text>
<text x="80.5" y="98.8">1C19</text>
<text x="80.5" y="101.3">1E18</text>
<text x="36.8" y="103.9">1AC23</text>
<text x="36.8" y="106.4">1AC22</text>
<text x="80.5" y="103.9">1D19</text>
<text x="80.5" y="106.4">1D21</text>
<text x="37.4" y="109">AE28</text>
<text x="37.4" y="111.5">AE29</text>
<text x="80.5" y="109">1E19</text>
<text x="80.5" y="111.5">2F10</text>
<text x="37.3" y="119.1">AG28</text>
<text x="37.4" y="114">AF28</text>
<text x="37.4" y="116.6">AF29</text>
<text x="81" y="116.6">AK8</text>
<text x="81.1" y="114">AL7</text>
<text x="81.1" y="119.1">AL6</text>
<text x="37.3" y="124.2">AH28</text>
<text x="37.3" y="121.7">AG29</text>
<text x="80.5" y="124.2">1AC6</text>
<text x="81" y="121.7">AK7</text>
<text x="36.8" y="129.3">1AD22</text>
<text x="36.8" y="131.8">1AD21</text>
<text x="37.3" y="126.7">AH29</text>
<text x="80.5" y="126.7">1AD6</text>
<text x="80.5" y="129.3">1AD5</text>
<text x="80.5" y="131.8">1AD4</text>
<text x="37.3" y="134.4">2D11</text>
<text x="37.3" y="136.9">2D12</text>
<text x="41.4" y="135.4">MIPI_DPHY_CSI3</text>
<text x="80.9" y="134.4">2R2</text>
<text x="81.1" y="136.9">AL9</text>
<text x="37.3" y="139.4">1H23</text>
<text x="37.3" y="142">1H22</text>
<text x="41.4" y="140.4">MIPI_DPHY_CSI3_RX_CLKN</text>
<text x="80.9" y="142">2R6</text>
<text x="81" y="139.4">AK9</text>
<text x="37.7" y="144.5">H29</text>
<text x="37.7" y="147.1">H28</text>
<text x="37.9" y="149.6">J29</text>
<text x="80.9" y="144.5">2R3</text>
<text x="80.9" y="147.1">2P3</text>
<text x="81.1" y="149.6">2T5</text>
<text x="37.8" y="154.7">K29</text>
<text x="37.9" y="152.1">J28</text>
<text x="81.1" y="152.1">2T4</text>
<text x="81.1" y="154.7">2T9</text>
<text x="37.8" y="157.2">K28</text>
<text x="37.9" y="159.8">L29</text>
<text x="80.6" y="159.8">2T10</text>
<text x="80.9" y="157.2">2U8</text>
<text x="37.3" y="164.8">1K23</text>
<text x="37.3" y="167.4">1K22</text>
<text x="37.9" y="162.3">L28</text>
<text x="41.4" y="165.8">MIPI_DPHY_CSI4_RX_CLKN</text>
<text x="80.5" y="167.4">AK10</text>
<text x="80.6" y="164.8">AL10</text>
<text x="81.1" y="162.3">2T7</text>
<text x="37.3" y="169.9">AK17</text>
<text x="37.4" y="172.5">AL17</text>
<text x="80.5" y="172.5">AK12</text>
<text x="80.6" y="169.9">AL12</text>
<text x="37.3" y="175">AK15</text>
<text x="37.4" y="177.5">AL15</text>
<text x="80.5" y="175">AK11</text>
<text x="80.6" y="177.5">AL11</text>
<text x="37.3" y="180.1">AK16</text>
<text x="37.4" y="182.6">AL16</text>
<text x="80.5" y="180.1">AK13</text>
<text x="80.6" y="182.6">AL13</text>
</g>
<g font-size="1.4" fill="#006464">
<text x="41.4" y="38.8">DP_TX_AUXN</text>
<text x="41.4" y="41.4">DP_TX_AUXP</text>
<text x="62.8" y="38.8">MIPI_DPHY_DSI_TX_D2N</text>
<text x="62.8" y="41.4">MIPI_DPHY_DSI_TX_D2P</text>
<text x="41.4" y="43.9">HDMI_TX_D0N</text>
<text x="41.4" y="46.5">HDMI_TX_D0P</text>
<text x="62.8" y="43.9">MIPI_DPHY_DSI_TX_D3N</text>
<text x="62.8" y="46.5">MIPI_DPHY_DSI_TX_D3P</text>
<text x="41.4" y="49">HDMI_TX_D1N</text>
<text x="41.4" y="51.5">HDMI_TX_D1P</text>
<text x="70.2" y="51.5">OSC_UFS_XIN</text>
<text x="76.1" y="49">NPOR</text>
<text x="41.4" y="54.1">HDMI_TX_D2N</text>
<text x="41.4" y="56.6">HDMI_TX_D2P</text>
<text x="41.4" y="59.2">HDMI_TX_D3N</text>
<text x="68.9" y="54.1">OSC_UFS_XOUT</text>
<text x="72.6" y="59.2">OSC_XOUT</text>
<text x="73.9" y="56.6">OSC_XIN</text>
<text x="41.4" y="61.7">HDMI_TX_D3P</text>
<text x="68.4" y="61.7">PCIE0_REFCLKN</text>
<text x="68.4" y="64.2">PCIE0_REFCLKP</text>
<text x="41.4" y="66.8">HDMI_TX_SBDN</text>
<text x="41.4" y="69.3">HDMI_TX_SBDP</text>
<text x="41.4" y="71.9">MIPI_DCPHY_VREG</text>
<text x="72" y="66.8">PCIE0_RXN</text>
<text x="72.1" y="69.3">PCIE0_RXP</text>
<text x="72.3" y="71.9">PCIE0_TXN</text>
<text x="41.4" y="74.4">MIPI_DPHY_CSI0_RX_CLKN</text>
<text x="41.4" y="76.9">MIPI_DPHY_CSI0_RX_CLKP</text>
<text x="68.4" y="76.9">PCIE1_REFCLKN</text>
<text x="72.3" y="74.4">PCIE0_TXP</text>
<text x="41.4" y="79.5">MIPI_DPHY_CSI0_RX_D0N</text>
<text x="41.4" y="82">MIPI_DPHY_CSI0_RX_D0P</text>
<text x="68.4" y="79.5">PCIE1_REFCLKP</text>
<text x="72" y="82">PCIE1_RXN</text>
<text x="41.4" y="84.6">MIPI_DPHY_CSI0_RX_D1N</text>
<text x="41.4" y="87.1">MIPI_DPHY_CSI0_RX_D1P</text>
<text x="41.4" y="89.6">MIPI_DPHY_CSI0_RX_D2N</text>
<text x="72.1" y="84.6">PCIE1_RXP</text>
<text x="72.3" y="87.1">PCIE1_TXN</text>
<text x="72.3" y="89.6">PCIE1_TXP</text>
<text x="41.4" y="92.2">MIPI_DPHY_CSI0_RX_D2P</text>
<text x="41.4" y="94.7">MIPI_DPHY_CSI0_RX_D3N</text>
<text x="66.5" y="92.2">SARADC_IN0_BOOT</text>
<text x="71.2" y="94.7">SARADC_IN1</text>
<text x="41.4" y="97.3">MIPI_DPHY_CSI0_RX_D3P</text>
<text x="41.4" y="99.8">MIPI_DPHY_CSI1</text>
<text x="71.2" y="97.3">SARADC_IN2</text>
<text x="71.2" y="99.8">SARADC_IN3</text>
<text x="41.4" y="102.3">MIPI_DPHY_CSI1</text>
<text x="41.4" y="104.9">MIPI_DPHY_CSI1_RX_CLKN</text>
<text x="41.4" y="107.4">MIPI_DPHY_CSI1_RX_CLKP</text>
<text x="71.2" y="102.3">SARADC_IN4</text>
<text x="71.2" y="104.9">SARADC_IN5</text>
<text x="71.2" y="107.4">SARADC_IN6</text>
<text x="41.4" y="110">MIPI_DPHY_CSI1_RX_D0N</text>
<text x="41.4" y="112.5">MIPI_DPHY_CSI1_RX_D0P</text>
<text x="65.2" y="112.5">TSADC_TEST_OUT_TS</text>
<text x="71.2" y="110">SARADC_IN7</text>
<text x="41.4" y="115">MIPI_DPHY_CSI1_RX_D1N</text>
<text x="41.4" y="117.6">MIPI_DPHY_CSI1_RX_D1P</text>
<text x="70.8" y="115">UFS_RX_D0N</text>
<text x="70.8" y="117.6">UFS_RX_D0P</text>
<text x="41.4" y="120.1">MIPI_DPHY_CSI1_RX_D2N</text>
<text x="41.4" y="122.7">MIPI_DPHY_CSI1_RX_D2P</text>
<text x="41.4" y="125.2">MIPI_DPHY_CSI1_RX_D3N</text>
<text x="70.8" y="120.1">UFS_RX_D1N</text>
<text x="70.8" y="122.7">UFS_RX_D1P</text>
<text x="71" y="125.2">UFS_TX_D0N</text>
<text x="41.4" y="127.7">MIPI_DPHY_CSI1_RX_D3P</text>
<text x="41.4" y="130.3">MIPI_DPHY_CSI2_RX_CLKN</text>
<text x="71" y="130.3">UFS_TX_D1N</text>
<text x="71.1" y="127.7">UFS_TX_D0P</text>
<text x="41.4" y="132.8">MIPI_DPHY_CSI2_RX_CLKP</text>
<text x="41.4" y="137.9">MIPI_DPHY_CSI3</text>
<text x="68.7" y="137.9">USB2_OTG0_DM</text>
<text x="70.4" y="135.4">UFS_TX_REXT</text>
<text x="71.1" y="132.8">UFS_TX_D1P</text>
<text x="41.4" y="143">MIPI_DPHY_CSI3_RX_CLKP</text>
<text x="68.8" y="140.4">USB2_OTG0_DP</text>
<text x="69.4" y="143">USB2_OTG0_ID</text>
<text x="41.4" y="145.5">MIPI_DPHY_CSI3_RX_D0N</text>
<text x="41.4" y="148.1">MIPI_DPHY_CSI3_RX_D0P</text>
<text x="64.2" y="148.1">USB2_OTG0_VBUSDET</text>
<text x="67.2" y="145.5">USB2_OTG0_REXT</text>
<text x="41.4" y="150.6">MIPI_DPHY_CSI3_RX_D1N</text>
<text x="41.4" y="153.1">MIPI_DPHY_CSI3_RX_D1P</text>
<text x="41.4" y="155.7">MIPI_DPHY_CSI3_RX_D2N</text>
<text x="68.7" y="150.6">USB2_OTG1_DM</text>
<text x="68.8" y="153.1">USB2_OTG1_DP</text>
<text x="69.4" y="155.7">USB2_OTG1_ID</text>
<text x="41.4" y="158.2">MIPI_DPHY_CSI3_RX_D2P</text>
<text x="41.4" y="160.8">MIPI_DPHY_CSI3_RX_D3N</text>
<text x="64.2" y="160.8">USB2_OTG1_VBUSDET</text>
<text x="67.2" y="158.2">USB2_OTG1_REXT</text>
<text x="41.4" y="163.3">MIPI_DPHY_CSI3_RX_D3P</text>
<text x="64.9" y="165.8">USB3_OTG0_SSRX1N</text>
<text x="67.2" y="163.3">USB3_OTG0_REXT</text>
<text x="41.4" y="168.4">MIPI_DPHY_CSI4_RX_CLKP</text>
<text x="41.4" y="170.9">MIPI_DPHY_DSI_TX_CLKN</text>
<text x="41.4" y="173.5">MIPI_DPHY_DSI_TX_CLKP</text>
<text x="64.9" y="170.9">USB3_OTG0_SSRX2N</text>
<text x="65" y="168.4">USB3_OTG0_SSRX1P</text>
<text x="65" y="173.5">USB3_OTG0_SSRX2P</text>
<text x="41.4" y="176">MIPI_DPHY_DSI_TX_D0N</text>
<text x="41.4" y="178.5">MIPI_DPHY_DSI_TX_D0P</text>
<text x="65.2" y="176">USB3_OTG0_SSTX1N</text>
<text x="65.2" y="178.5">USB3_OTG0_SSTX1P</text>
<text x="41.4" y="181.1">MIPI_DPHY_DSI_TX_D1N</text>
<text x="41.4" y="183.6">MIPI_DPHY_DSI_TX_D1P</text>
<text x="65.2" y="181.1">USB3_OTG0_SSTX2N</text>
<text x="65.2" y="183.6">USB3_OTG0_SSTX2P</text>
</g>
<g font-size="1.4" fill="#840000">
<text x="36.9" y="45.5">1AE24</text>
<text x="37.3" y="50.5">AK28</text>
<text x="37.5" y="55.6">AJ28</text>
<text x="36.9" y="63.2">1AA20</text>
<text x="37.4" y="60.7">AL26</text>
</g>
</svg>
